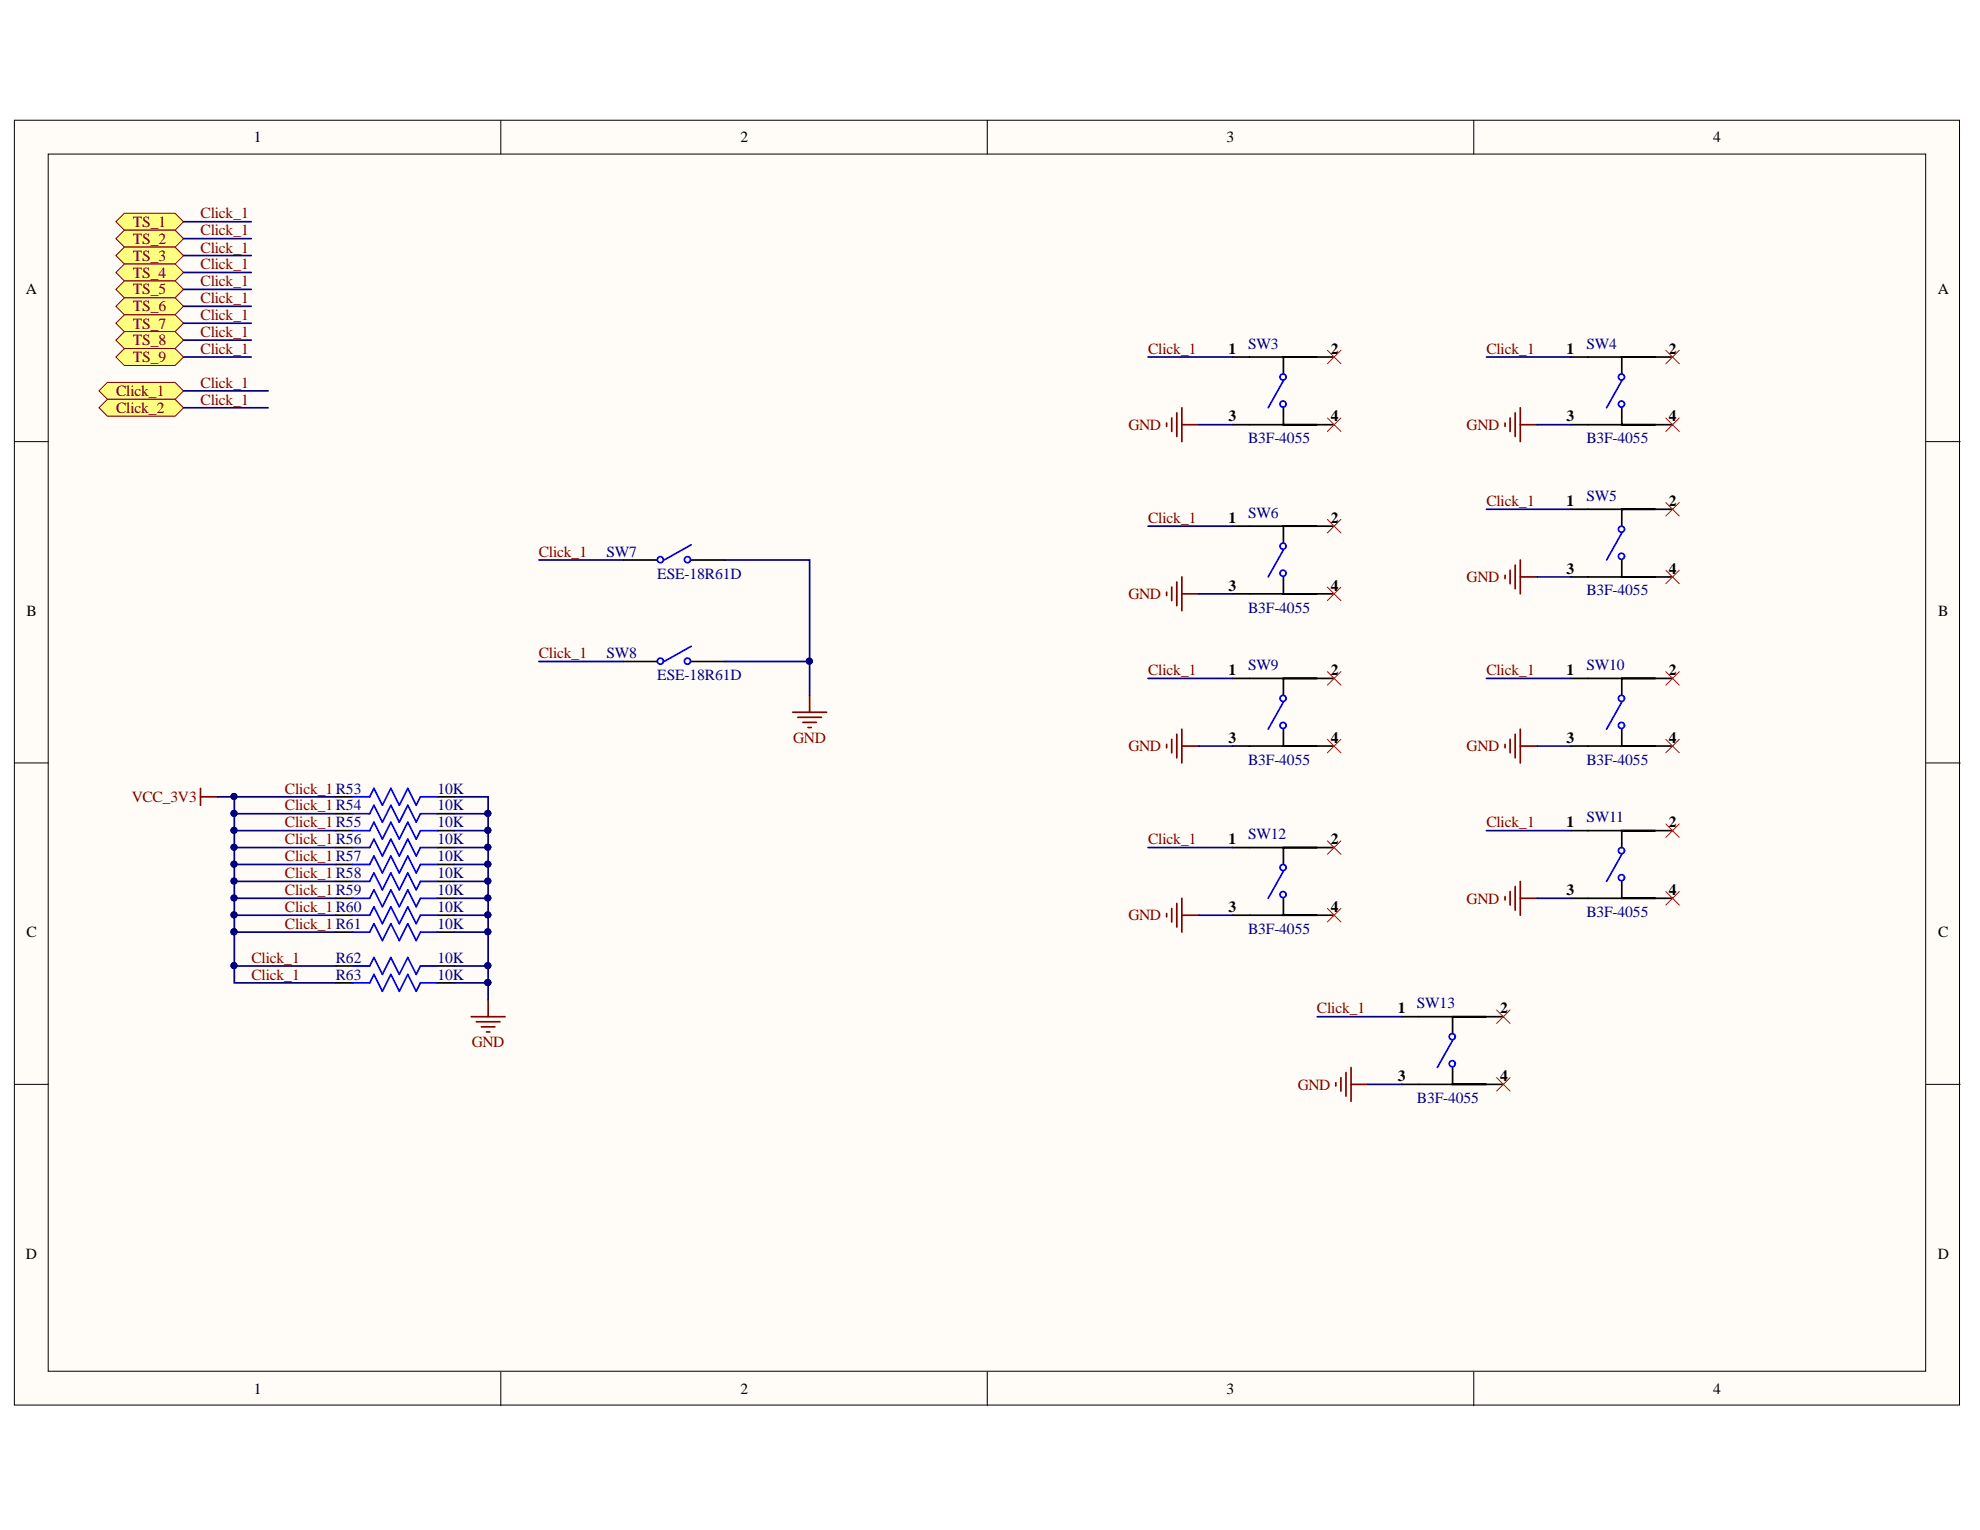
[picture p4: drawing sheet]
<svg xmlns="http://www.w3.org/2000/svg" width="279mm" height="216mm" viewBox="0 0 279 216" stroke-linecap="round" stroke-linejoin="round" font-family="sans-serif">
<g fill="#fffcf8" stroke="#000" stroke-width=".14">
<path d="M2 17h274.5v181.3h-274.5z"/>
<path d="M6.8 21.7h264.9v171.8h-264.9z"/>
</g>
<path d="M70.7 17v4.7M139.3 17v4.7M208 17v4.7M2 62.3h4.8M271.8 62.3h4.8M2 107.7h4.8M271.8 107.7h4.8M2 153h4.8M271.8 153h4.8M70.7 193.6v4.8M139.3 193.6v4.8M208 193.6v4.8" fill="none" stroke="#000" stroke-width=".14"/>
<g fill="none" stroke="#000" stroke-width=".24">
<path d="M173.9 50.4h12h-4.8v2.4M181.1 57.5v2.4h4.8h-12M185.9 59.9h2.4M185.9 50.4h2.4M221.7 50.4h11.9h-4.7v2.4M228.9 57.5v2.4h4.7h-11.9M233.6 59.9h2.4M233.6 50.4h2.4M88 79h4.8M97.5 79h4.8M173.9 74.3h12h-4.8v2.3M185.9 74.3h2.4"/>
<path d="M221.7 71.9h11.9h-4.7v2.4M228.9 79v2.4h4.7h-11.9M233.6 71.9h2.4M88 93.3h4.8M97.5 93.3h4.8M173.9 95.7h12h-4.8v2.4M181.1 81.4v2.4h4.8h-12M185.9 83.8h2.4M185.9 95.7h2.4M221.7 95.7h11.9h-4.7v2.4M233.6 81.4h2.4M233.6 95.7h2.4"/>
<path d="M47.4 119.6h2.4M47.4 117.2h2.4M47.4 112.4h2.4M47.4 114.8h2.4M61.7 119.6h2.4M61.7 117.2h2.4M61.7 112.4h2.4M61.7 114.8h2.4M173.9 119.6h12h-4.8v2.4M181.1 102.9v2.4h4.8h-12M185.9 105.3h2.4M185.9 119.6h2.4"/>
<path d="M221.7 117.2h11.9h-4.7v2.4M228.9 102.9v2.4h4.7h-11.9M233.6 105.3h2.4M233.6 117.2h2.4M47.4 129.1h2.4M47.4 126.8h2.4M47.4 122h2.4M47.4 124.4h2.4M47.4 131.5h2.4M47.4 136.3h2.4M47.4 138.7h2.4M61.7 129.1h2.4"/>
<path d="M61.7 126.8h2.4M61.7 122h2.4M61.7 124.4h2.4M61.7 131.5h2.4M61.7 136.3h2.4M61.7 138.7h2.4M181.1 126.8v2.3h4.8h-12M185.9 129.1h2.4M228.9 124.4v2.4h4.7h-11.9M233.6 126.8h2.4M197.8 143.5h12h-4.8v2.4M205 150.6v2.4h4.8h-12"/>
<path d="M209.8 153h2.3M209.8 143.5h2.3"/>
</g>
<g fill="none" stroke="#00f" stroke-width=".24">
<path d="M181.1 53.7l-2.1 3.8M228.9 53.7l-2.2 3.8M97.5 76.9l-3.8 2.1M181.1 77.6l-2.1 3.8M228.9 75.2l-2.2 3.8M97.5 91.2l-3.8 2.1M181.1 99.1l-2.1 3.8M228.9 99.1l-2.2 3.8M49.8 112.4h2.4l.6-1.2 1.2 2.4 1.2-2.4 1.1 2.4 1.2-2.4 1.2 2.4 .6-1.2h2.4M49.8 117.2h2.4l.6-1.2 1.2 2.4 1.2-2.4 1.1 2.4 1.2-2.4 1.2 2.4 .6-1.2h2.4M49.8 114.8h2.4l.6-1.2 1.2 2.4 1.2-2.4 1.1 2.4 1.2-2.4 1.2 2.4 .6-1.2h2.4M49.8 119.6h2.4l.6-1.2 1.2 2.4 1.2-2.4 1.1 2.4 1.2-2.4 1.2 2.4 .6-1.2h2.4"/>
<path d="M49.8 122h2.4l.6-1.2 1.2 2.4 1.2-2.4 1.1 2.4 1.2-2.4 1.2 2.4 .6-1.2h2.4M49.8 124.4h2.4l.6-1.2 1.2 2.4 1.2-2.4 1.1 2.4 1.2-2.4 1.2 2.4 .6-1.2h2.4M49.8 126.8h2.4l.6-1.2 1.2 2.4 1.2-2.4 1.1 2.4 1.2-2.4 1.2 2.4 .6-1.2h2.4M49.8 131.5h2.4l.6-1.2 1.2 2.4 1.2-2.4 1.1 2.4 1.2-2.4 1.2 2.4 .6-1.2h2.4M49.8 129.1h2.4l.6-1.1 1.2 2.3 1.2-2.3 1.1 2.3 1.2-2.3 1.2 2.3 .6-1.2h2.4M49.8 138.7h2.4l.6-1.2 1.2 2.4 1.2-2.4 1.1 2.4 1.2-2.4 1.2 2.4 .6-1.2h2.4M49.8 136.3h2.4l.6-1.2 1.2 2.4 1.2-2.4 1.1 2.4 1.2-2.4 1.2 2.4 .6-1.2h2.4M181.1 122.9l-2.1 3.9M228.9 120.6l-2.2 3.8M205 146.8l-2.2 3.8"/>
<circle cx="181.1" cy="57" r=".43"/>
<circle cx="181.1" cy="53.2" r=".43"/>
<circle cx="228.8" cy="57" r=".43"/>
<circle cx="228.8" cy="53.2" r=".43"/>
<circle cx="93.2" cy="79" r=".43"/>
<circle cx="97" cy="79" r=".43"/>
<circle cx="181.1" cy="77.1" r=".43"/>
<circle cx="228.8" cy="74.7" r=".43"/>
<circle cx="228.8" cy="78.5" r=".43"/>
<circle cx="93.2" cy="93.3" r=".43"/>
<circle cx="97" cy="93.3" r=".43"/>
<circle cx="181.1" cy="98.5" r=".43"/>
<circle cx="181.1" cy="80.9" r=".43"/>
<circle cx="228.8" cy="98.5" r=".43"/>
<circle cx="181.1" cy="102.4" r=".43"/>
<circle cx="228.8" cy="102.4" r=".43"/>
<circle cx="181.1" cy="122.4" r=".43"/>
<circle cx="181.1" cy="126.2" r=".43"/>
<circle cx="228.8" cy="120" r=".43"/>
<circle cx="228.8" cy="123.8" r=".43"/>
<circle cx="204.9" cy="146.3" r=".43"/>
<circle cx="204.9" cy="150.1" r=".43"/>
</g>
<g fill="none" stroke="#f00" stroke-width=".14">
<path d="M187.3 59l1.9 1.9M187.3 49.4l1.9 1.9M189.2 59l-1.9 1.9M189.2 49.4l-1.9 1.9M235.1 49.4l1.9 1.9M235.1 59l1.9 1.9M237 49.4l-1.9 1.9M237 59l-1.9 1.9M187.3 73.3l1.9 1.9M189.2 73.3l-1.9 1.9M235.1 70.9l1.9 1.9M237 70.9l-1.9 1.9"/>
<path d="M187.3 94.8l1.9 1.9M187.3 82.8l1.9 2M189.2 94.8l-1.9 1.9M189.2 82.8l-1.9 2M235.1 80.5l1.9 1.9M235.1 94.8l1.9 1.9M237 80.5l-1.9 1.9M237 94.8l-1.9 1.9M187.3 118.6l1.9 2M187.3 104.3l1.9 1.9M189.2 118.6l-1.9 2M189.2 104.3l-1.9 1.9"/>
<path d="M235.1 104.3l1.9 1.9M235.1 116.3l1.9 1.9M237 104.3l-1.9 1.9M237 116.3l-1.9 1.9M187.3 128.2l1.9 1.9M189.2 128.2l-1.9 1.9M235.1 125.8l1.9 1.9M237 125.8l-1.9 1.9M211.2 142.5l1.9 1.9M211.2 152.1l1.9 1.9M213.1 142.5l-1.9 1.9M213.1 152.1l-1.9 1.9"/>
</g>
<g fill="none" stroke="#800000" stroke-width=".24">
<path d="M164.6 59.7v.5M165.3 59v1.9M166.1 58.3v3.3M166.8 57.5v4.8M166.8 59.9h2.4M212.4 59.7v.5M213.1 59v1.9M213.8 58.3v3.3M214.5 59.9h2.4M214.5 57.5v4.8M213.8 79.7v3.4M214.5 79v4.8"/>
<path d="M114.2 98.1v2.4M164.6 83.6v.4M165.3 82.8v2M166.1 82.1v3.4M166.8 81.4v4.8M166.8 83.8h2.4M212.4 81.2v.4M213.1 80.5v1.9M214.5 81.4h2.4M111.9 100.5h4.7M112.6 101.2h3.3M113.3 101.9h1.9"/>
<path d="M114 102.7h.5M164.6 105v.5M165.3 104.3v1.9M166.1 103.6v3.4M166.8 102.9v4.8M166.8 105.3h2.4M212.4 105v.5M213.1 104.3v1.9M213.8 103.6v3.4M214.5 105.3h2.4M214.5 102.9v4.8M164.6 128.9v.5"/>
<path d="M165.3 128.2v1.9M166.1 127.5v3.3M166.8 126.8v4.7M166.8 129.1h2.4M212.4 126.5v.5M213.1 125.8v1.9M213.8 125.1v3.3M214.5 124.4v4.7M214.5 126.8h2.4M188.5 152.8v.5M189.2 152.1v1.9M189.9 151.3v3.4"/>
<path d="M190.7 150.6v4.8M190.7 153h2.3"/>
</g>
<g fill="#ffff80" stroke="#800000" stroke-width=".14">
<path d="M16.4 31.3l1.1-1.2h7.2l1.2 1.2-1.2 1.2h-7.2z" fill-rule="evenodd"/>
<path d="M16.4 33.7l1.1-1.2h7.2l1.2 1.2-1.2 1.2h-7.2z" fill-rule="evenodd"/>
<path d="M16.4 36.1l1.1-1.2h7.2l1.2 1.2-1.2 1.2h-7.2z" fill-rule="evenodd"/>
<path d="M16.4 38.4l1.1-1.1h7.2l1.2 1.1-1.2 1.2h-7.2z" fill-rule="evenodd"/>
<path d="M16.4 40.8l1.1-1.2h7.2l1.2 1.2-1.2 1.2h-7.2z" fill-rule="evenodd"/>
<path d="M16.4 43.2l1.1-1.2h7.2l1.2 1.2-1.2 1.2h-7.2z" fill-rule="evenodd"/>
<path d="M16.4 45.6l1.1-1.2h7.2l1.2 1.2-1.2 1.2h-7.2z" fill-rule="evenodd"/>
<path d="M16.4 48l1.1-1.2h7.2l1.2 1.2-1.2 1.2h-7.2z" fill-rule="evenodd"/>
<path d="M16.4 50.4l1.1-1.2h7.2l1.2 1.2-1.2 1.2h-7.2z" fill-rule="evenodd"/>
</g>
<path d="M28.3 111.2v2.4M28.3 112.4h2.4M66.5 143.5h4.8M67.2 144.2h3.4M67.9 144.9h1.9M68.6 145.6h.5M68.9 141.1v2.4" fill="none" stroke="#800000" stroke-width=".24"/>
<g fill="#ffff80" stroke="#800000" stroke-width=".14">
<path d="M14 55.2l1.2-1.2h9.5l1.2 1.2-1.2 1.1h-9.5z" fill-rule="evenodd"/>
<path d="M14 57.5l1.2-1.2h9.5l1.2 1.2-1.2 1.2h-9.5z" fill-rule="evenodd"/>
</g>
<g fill="none" stroke="#000080" stroke-width=".24">
<path d="M25.9 31.3h9.6M25.9 36.1h9.6M25.9 38.4h9.6M25.9 33.7h9.6M25.9 50.4h9.6M25.9 40.8h9.6M25.9 43.2h9.6M25.9 45.6h9.6M25.9 48h9.6M25.9 55.2h11.9M25.9 57.5h11.9M162 50.4h11.9"/>
<path d="M169.2 59.9h4.7M209.8 50.4h11.9M216.9 59.9h4.8M76 79h12M102.3 79h11.9v14.3M162 74.3h11.9M209.8 71.9h11.9M76 93.3h12M102.3 93.3h11.9v4.8M162 95.7h11.9M169.2 83.8h4.7M209.8 95.7h11.9"/>
<path d="M216.9 81.4h4.8M30.7 112.4h16.7M33.1 112.4v2.4h14.3M33.1 114.8v16.7M33.1 119.6h14.3M33.1 117.2h14.3M64.1 112.4h4.8v12M64.1 119.6h4.8M64.1 117.2h4.8M64.1 114.8h4.8M162 119.6h11.9M169.2 105.3h4.7"/>
<path d="M209.8 117.2h11.9M216.9 105.3h4.8M33.1 129.1h14.3M33.1 126.8h14.3M33.1 131.5h14.3M33.1 122h14.3M33.1 124.4h14.3M33.1 131.5v4.8M47.4 136.3h-14.3v2.4h14.3M64.1 136.3h4.8v2.4M64.1 126.8h4.8v9.5M64.1 124.4h4.8v2.4"/>
<path d="M64.1 129.1h4.8M64.1 138.7h4.8M64.1 131.5h4.8M64.1 122h4.8M68.9 138.7v2.4M169.2 129.1h4.7M216.9 126.8h4.8M185.9 143.5h11.9M193 153h4.8"/>
</g>
<g fill="#000080" stroke="#000080" stroke-width=".14">
<circle cx="114.2" cy="93.3" r=".43"/>
<circle cx="68.8" cy="138.6" r=".43"/>
<circle cx="68.8" cy="136.3" r=".43"/>
<circle cx="68.8" cy="131.5" r=".43"/>
<circle cx="68.8" cy="126.7" r=".43"/>
<circle cx="68.8" cy="129.1" r=".43"/>
<circle cx="68.8" cy="114.8" r=".43"/>
<circle cx="68.8" cy="117.2" r=".43"/>
<circle cx="68.8" cy="119.6" r=".43"/>
<circle cx="68.8" cy="121.9" r=".43"/>
<circle cx="68.8" cy="124.3" r=".43"/>
<circle cx="33" cy="112.4" r=".43"/>
<circle cx="33" cy="117.2" r=".43"/>
<circle cx="33" cy="119.6" r=".43"/>
<circle cx="33" cy="121.9" r=".43"/>
<circle cx="33" cy="124.3" r=".43"/>
<circle cx="33" cy="126.7" r=".43"/>
<circle cx="33" cy="129.1" r=".43"/>
<circle cx="33" cy="131.5" r=".43"/>
<circle cx="33" cy="114.8" r=".43"/>
<circle cx="33" cy="136.3" r=".43"/>
</g>
<g font-size="2.2">
<text x="35.8" y="20.1">1</text>
<text x="104.5" y="20.1">2</text>
<text x="173.1" y="20.1">3</text>
<text x="241.8" y="20.1">4</text>
<text x="3.6" y="41.5">A</text>
<text x="273.4" y="41.5">A</text>
<text x="173.3" y="49.9">1</text>
<text x="187.8" y="49.9">2</text>
<text x="221.1" y="49.9">1</text>
<text x="235.5" y="49.9">2</text>
<text x="173.3" y="59.5">3</text>
<text x="187.8" y="59.5">4</text>
<text x="221.1" y="59.5">3</text>
<text x="235.5" y="59.5">4</text>
<text x="221.1" y="71.4">1</text>
<text x="235.5" y="71.4">2</text>
<text x="173.3" y="73.8">1</text>
<text x="187.8" y="73.8">2</text>
<text x="173.3" y="83.3">3</text>
<text x="187.8" y="83.3">4</text>
<text x="221.1" y="81">3</text>
<text x="235.5" y="81">4</text>
<text x="3.7" y="86.9">B</text>
<text x="273.5" y="86.9">B</text>
<text x="173.3" y="95.3">1</text>
<text x="187.8" y="95.3">2</text>
<text x="221.1" y="95.3">1</text>
<text x="235.5" y="95.3">2</text>
<text x="173.3" y="104.8">3</text>
<text x="187.8" y="104.8">4</text>
<text x="221.1" y="104.8">3</text>
<text x="235.5" y="104.8">4</text>
<text x="173.3" y="119.2">1</text>
<text x="187.8" y="119.2">2</text>
<text x="221.1" y="116.7">1</text>
<text x="235.5" y="116.7">2</text>
<text x="173.3" y="128.7">3</text>
<text x="187.8" y="128.7">4</text>
<text x="221.1" y="126.3">3</text>
<text x="235.5" y="126.3">4</text>
<text x="3.7" y="132.2">C</text>
<text x="273.5" y="132.2">C</text>
<text x="197.2" y="143">1</text>
<text x="211.7" y="143">2</text>
<text x="197.2" y="152.5">3</text>
<text x="211.7" y="152.5">4</text>
<text x="3.6" y="177.6">D</text>
<text x="273.4" y="177.6">D</text>
<text x="35.8" y="196.7">1</text>
<text x="104.5" y="196.7">2</text>
<text x="173.1" y="196.7">3</text>
<text x="241.8" y="196.7">4</text>
</g>
<g font-size="2.2" fill="#800000">
<text x="18.8" y="32">TS_1</text>
<text x="18.8" y="34.4">TS_2</text>
<text x="28.3" y="30.8">Click_1</text>
<text x="28.3" y="33.2">Click_1</text>
<text x="28.3" y="35.6">Click_1</text>
<text x="18.8" y="36.8">TS_3</text>
<text x="18.8" y="39.2">TS_4</text>
<text x="18.8" y="41.5">TS_5</text>
<text x="28.3" y="38">Click_1</text>
<text x="28.3" y="40.4">Click_1</text>
<text x="18.8" y="43.9">TS_6</text>
<text x="18.8" y="46.4">TS_7</text>
<text x="28.3" y="42.7">Click_1</text>
<text x="28.3" y="45.2">Click_1</text>
<text x="28.3" y="47.5">Click_1</text>
<text x="18.8" y="48.7">TS_8</text>
<text x="18.8" y="51.1">TS_9</text>
<text x="28.3" y="49.9">Click_1</text>
<text x="162" y="49.9">Click_1</text>
<text x="209.7" y="49.9">Click_1</text>
<text x="16.4" y="55.9">Click_1</text>
<text x="16.4" y="58.3">Click_2</text>
<text x="28.3" y="54.7">Click_1</text>
<text x="28.3" y="57.1">Click_1</text>
<text x="159.2" y="60.6">GND</text>
<text x="207" y="60.6">GND</text>
<text x="209.7" y="71.4">Click_1</text>
<text x="162" y="73.8">Click_1</text>
<text x="76" y="78.5">Click_1</text>
<text x="207" y="82.2">GND</text>
<text x="159.2" y="84.5">GND</text>
<text x="76" y="92.9">Click_1</text>
<text x="162" y="95.3">Click_1</text>
<text x="209.7" y="95.3">Click_1</text>
<text x="111.9" y="104.8">GND</text>
<text x="159.2" y="106">GND</text>
<text x="207" y="106">GND</text>
<text x="18.6" y="113.2">VCC_3V3</text>
<text x="40.2" y="112">Click_1R53</text>
<text x="40.2" y="114.3">Click_1R54</text>
<text x="40.2" y="116.7">Click_1R55</text>
<text x="40.2" y="119.2">Click_1R56</text>
<text x="162" y="119.2">Click_1</text>
<text x="209.7" y="116.7">Click_1</text>
<text x="40.2" y="121.5">Click_1R57</text>
<text x="40.2" y="123.9">Click_1R58</text>
<text x="40.2" y="126.3">Click_1R59</text>
<text x="40.2" y="128.7">Click_1R60</text>
<text x="40.2" y="131.1">Click_1R61</text>
<text x="159.2" y="129.9">GND</text>
<text x="207" y="127.5">GND</text>
<text x="35.5" y="135.9">Click_1</text>
<text x="35.5" y="138.2">Click_1</text>
<text x="185.8" y="143">Click_1</text>
<text x="66.6" y="147.8">GND</text>
<text x="183.1" y="153.8">GND</text>
</g>
<g font-size="2.2" fill="#000080">
<text x="176.1" y="49.2">SW3</text>
<text x="223.8" y="49.2">SW4</text>
<text x="176.1" y="62.6">B3F-4055</text>
<text x="223.8" y="62.6">B3F-4055</text>
<text x="223.8" y="70.7">SW5</text>
<text x="176.1" y="73">SW6</text>
<text x="85.6" y="78.5">SW7</text>
<text x="92.7" y="81.7">ESE-18R61D</text>
<text x="176.1" y="86.5">B3F-4055</text>
<text x="223.8" y="84">B3F-4055</text>
<text x="85.6" y="92.9">SW8</text>
<text x="176.1" y="94.6">SW9</text>
<text x="223.8" y="94.6">SW10</text>
<text x="92.7" y="96">ESE-18R61D</text>
<text x="176.1" y="107.9">B3F-4055</text>
<text x="223.8" y="107.9">B3F-4055</text>
<text x="61.7" y="112">10K</text>
<text x="61.7" y="114.3">10K</text>
<text x="61.7" y="116.7">10K</text>
<text x="61.7" y="119.2">10K</text>
<text x="176.1" y="118.4">SW12</text>
<text x="223.8" y="116">SW11</text>
<text x="61.7" y="121.5">10K</text>
<text x="61.7" y="123.9">10K</text>
<text x="61.7" y="126.3">10K</text>
<text x="61.7" y="128.7">10K</text>
<text x="61.7" y="131.1">10K</text>
<text x="176.1" y="131.8">B3F-4055</text>
<text x="223.8" y="129.4">B3F-4055</text>
<text x="47.4" y="135.9">R62</text>
<text x="61.7" y="135.9">10K</text>
<text x="47.4" y="138.2">R63</text>
<text x="61.7" y="138.2">10K</text>
<text x="199.9" y="142.3">SW13</text>
<text x="199.9" y="155.6">B3F-4055</text>
</g>
</svg>
